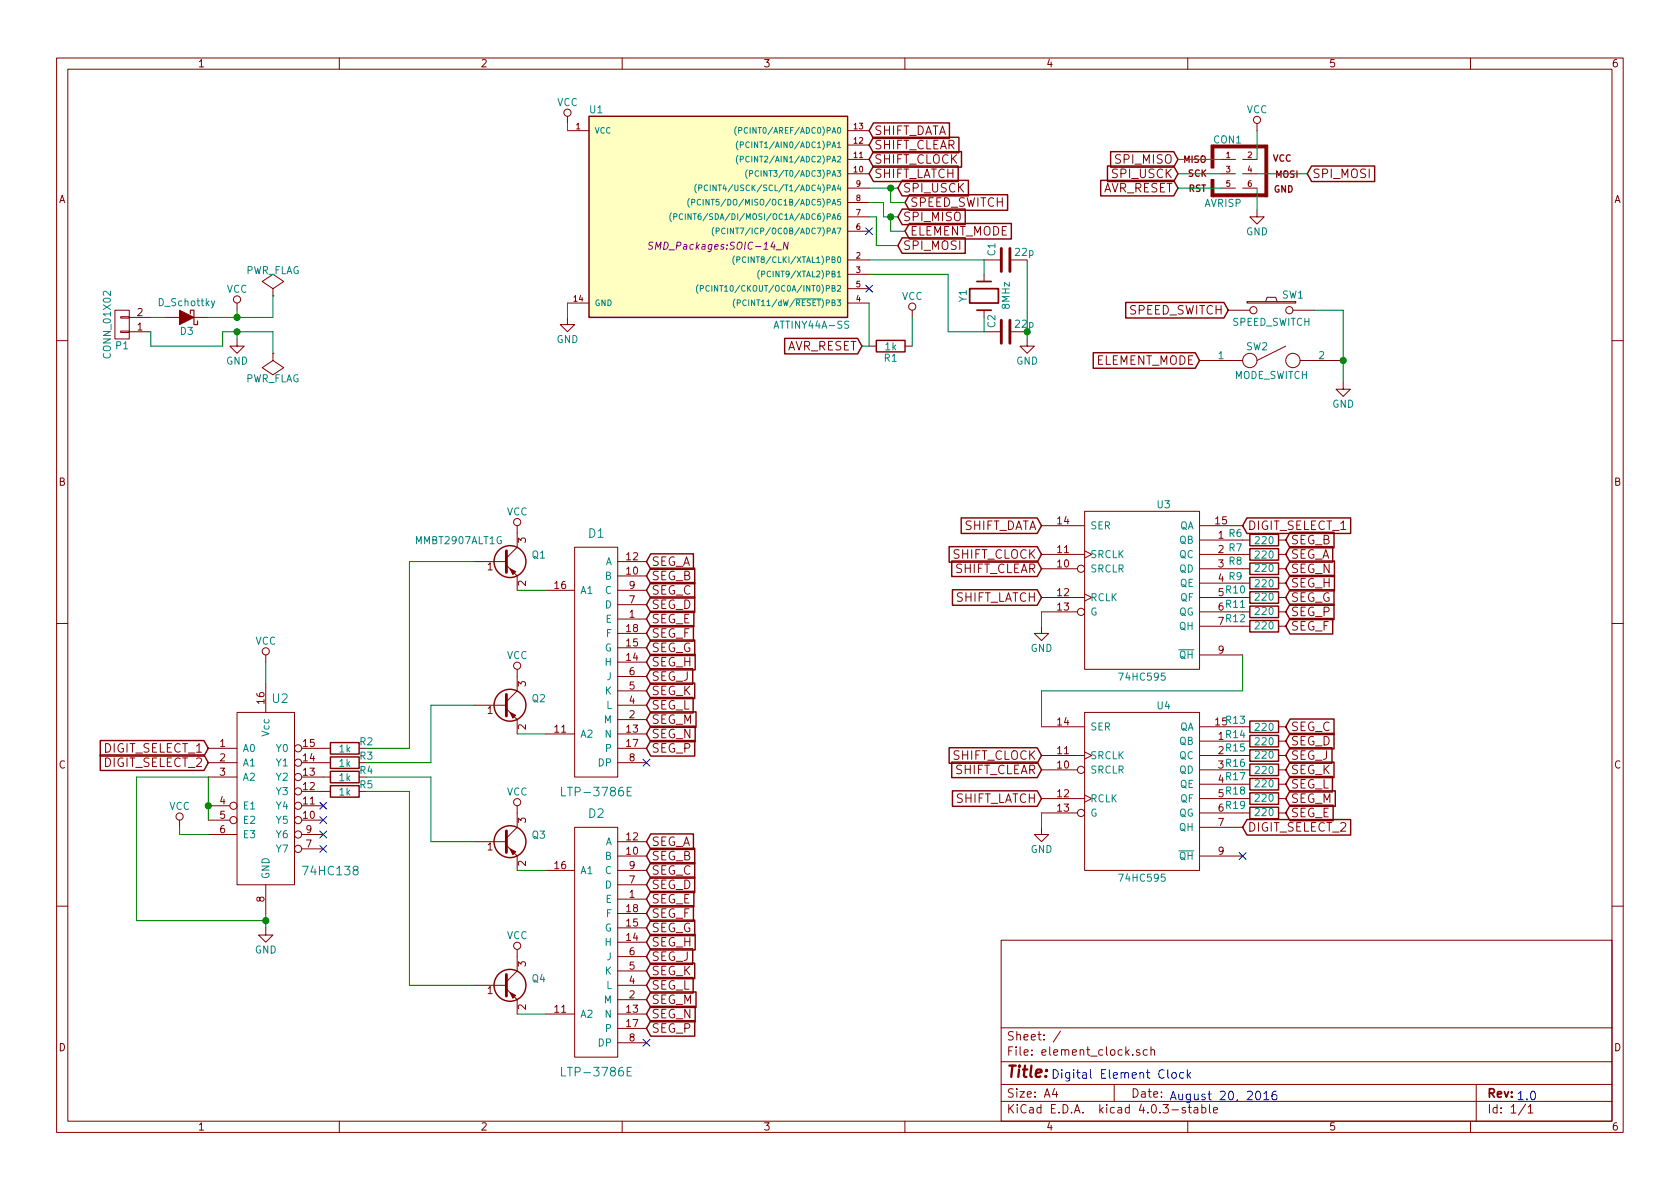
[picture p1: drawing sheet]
<svg xmlns="http://www.w3.org/2000/svg" width="297mm" height="210mm" viewBox="0 0 297 210" stroke-linecap="round" stroke-linejoin="round" font-family="sans-serif">
<g fill="none" stroke="#840000" stroke-width=".18">
<path d="M10 10.3h277v189.9h-277zM12 12.2h273v186.1h-273zM60 10.3v1.9M110 10.3v1.9M160 10.3v1.9M210 10.3v1.9M260 10.3v1.9M100.3 23.1h3.8M100.3 20.6v1.2M149.9 23.1h3.8M149.9 38.3h3.8M149.9 35.8h3.8"/>
<path d="M149.9 33.3h3.8M149.9 30.7h3.8M149.9 28.2h3.8M149.9 25.6h3.8M215.9 33.3h2.5M215.9 30.7h2.5M215.9 28.2h2.5M219.7 33.3h2.5M219.7 30.7h2.5M219.7 28.2h2.5M222.2 37.1v1.2h1.3l-1.3 1.3-1.2-1.3h1.2M222.2 21.8v1.3"/>
<path d="M20.3 54.9h2.6v5h-2.6zM21.3 56h1.6v.3h-1.6zM21.3 58.5h1.6v.3h-1.6zM22.9 58.7h3.8M22.9 56.1h3.8M29.2 56.1h2.5M34.3 56.1h2.5M41.9 59.9v1.3h1.3l-1.3 1.3-1.3-1.3h1.3M41.9 53.6v1.3M48.3 52.3h.1M48.3 51l1.9-1.2-1.9-1.3-1.9 1.3 1.9 1.2v1.3M100.3 56.1v1.3h1.3l-1.3 1.3-1.2-1.3h1.2"/>
<path d="M100.3 53.6h3.8M149.9 46h3.8M149.9 48.5h3.8M149.9 53.6h3.8M149.9 51h3.8M149.9 40.9h3.8M161.3 54.9v1.2M174 46h2.8M174 48.5v1.3M174 54.9v1.2M174 58.7h2.8M178.8 46h2.8"/>
<path d="M178.8 58.7h2.8M181.6 59.9v1.3h1.3l-1.3 1.3-1.3-1.3h1.3M217.2 54.9h3.8M220.5 53.3h8.6v.3h-8.6zM223.8 53.3l.2-.7h1.6l.2 .7M228.6 54.9h3.8M10 60.2h2M48.3 62.5h.1M48.3 62.5v1.2l1.9 1.3-1.9 1.3-1.9-1.3 1.9-1.3M153.7 61.2h1.2M160 61.2h1.3M212.1 63.7h7.6"/>
<path d="M227.3 61.2l-5.1 2.5M229.9 63.7h7.6M237.5 67.6v1.2h1.3l-1.3 1.3-1.3-1.3h1.3M285 60.2h2M83.8 99.3h5.7M89.5 99.9l1.9 1.9v2.6M91.4 93v3.8l-1.9 1.9M101.6 96.8h7.6v40.6h-7.6zM109.2 99.3h5.1M184.1 98h7.7M184.1 93h7.7M191.8 90.4h20.3v28h-20.3z"/>
<path d="M191.8 97.4l1.2 .6-1.2 .7M212.1 95.5h8.9M212.1 98h8.9M212.1 93h7.6M226.1 95.5h1.2M226.1 98h1.2M10 110.3h2M47 115.8v1.3M91.4 118.4v3.8l-1.9 1.9M96.5 104.4h5.1M109.2 109.5h5.1M109.2 119.6h5.1"/>
<path d="M109.2 106.9h5.1M109.2 104.4h5.1M109.2 101.8h5.1M109.2 117.1h5.1M109.2 114.5h5.1M109.2 112h5.1M184.1 110.7v1.3h1.3l-1.3 1.3-1.2-1.3h1.2M184.1 100.6h6.4M184.1 105.7h7.7M184.1 108.2h6.4M191.8 105l1.2 .7-1.2 .6M212.1 100.6h8.9"/>
<path d="M212.1 103.1h8.9M212.1 105.7h8.9M212.1 108.2h8.9M212.1 110.7h8.9M212.1 115.8h7.6M226.1 100.6h1.2M226.1 103.1h1.2M226.1 105.7h1.2M226.1 108.2h1.2M226.1 110.7h1.2M285 110.3h2M36.8 134.9h5.1"/>
<path d="M36.8 132.3h5.1M36.8 137.4h5.1M41.9 126h10.2v30.5h-10.2zM47 120.9v5.1M53.3 134.9h5.1M53.3 132.3h5.1M53.3 137.4h5.1M53.3 139.9h5.1M83.8 124.7h5.7M89.5 125.3l1.9 1.9v2.6M96.5 129.8h5.1M109.2 127.2h5.1"/>
<path d="M109.2 124.7h5.1M109.2 122.2h5.1M109.2 134.9h5.1M109.2 129.8h5.1M109.2 132.3h5.1M184.1 133.6h7.7M184.1 136.1h6.4M184.1 128.5h7.7M191.8 126h20.3v27.9h-20.3zM191.8 133l1.2 .6-1.2 .6M212.1 131.1h8.9M212.1 133.6h8.9"/>
<path d="M212.1 136.1h8.9M212.1 138.7h8.9M212.1 128.5h8.9M226.1 131.1h1.2M226.1 133.6h1.2M226.1 136.1h1.2M226.1 138.7h1.2M226.1 128.5h1.2M31.7 145v1.3M36.8 142.5h3.8M36.8 145h3.8M36.8 147.6h5.1"/>
<path d="M47 156.5v5M53.3 142.5h3.8M53.3 145h3.8M53.3 147.6h3.8M53.3 150.1h3.8M83.8 148.8h5.7M89.5 149.5l1.9 1.9v2.5M91.4 142.5v3.8l-1.9 1.9M96.5 153.9h5.1M101.6 146.3h7.6v40.6h-7.6zM109.2 151.4h5.1M109.2 159h5.1"/>
<path d="M109.2 156.5h5.1M109.2 153.9h5.1M109.2 148.8h5.1M184.1 146.3v1.3h1.3l-1.3 1.2-1.2-1.2h1.2M184.1 141.2h7.7M184.1 143.8h6.4M191.8 140.6l1.2 .6-1.2 .7M212.1 141.2h8.9M212.1 143.8h8.9M212.1 146.3h7.6M212.1 151.4h7.6M226.1 141.2h1.2"/>
<path d="M226.1 143.8h1.2M10 160.2h2M47 164.1v1.2h1.3l-1.3 1.3-1.3-1.3h1.3M83.8 174.2h5.7M89.5 174.9l1.9 1.9v2.5M91.4 167.9v3.8l-1.9 1.9M96.5 179.3h5.1M109.2 176.8h5.1M109.2 174.2h5.1M109.2 171.7h5.1M109.2 169.2h5.1M109.2 179.3h5.1"/>
<path d="M109.2 166.6h5.1M109.2 164.1h5.1M109.2 161.5h5.1M177 166.3h108v32h-108zM285 160.2h2M60 198.3v1.9M109.2 184.4h5.1M109.2 181.9h5.1M110 198.3v1.9M160 198.3v1.9M177 194.8h108M177 191.8h108"/>
<path d="M177 187.8h108M177 181.8h108M186.4 192.5l-.3 1h.9M186.8 193v1M187.5 182.3l-1.3 2M197 191.8v3M200.3 186.5v.1M201.5 185.7a.37 .37 0 0 0-.6 .1l.1 .2 .5 .2 .1 .1-.3 .3-.4-.1M202.8 185.7l-.4-.1-.3 .3 .1 .6 .2 .1 .4-.1M203.5 185.7l.2-.1 .4 .1v.9M203.5 185.1v1.5M209.6 195.9a.37 .37 0 0 0-.6 .1l.1 .3 .5 .1 .1 .1-.3 .3-.4-.1"/>
<path d="M210 198.3v1.9M210.1 195.8h.5M210.3 195.3v1.3l.3 .2M211.2 195.9h.5l.1 .9M211.8 196.2l-.5 .1-.2 .2 .2 .3 .5-.1M212.5 195.9l.4-.1 .3 .3-.1 .6h-.6M212.5 195.3v1.5M213.8 195.3v1.3l.2 .2M214.6 196.3l.7-.1-.1-.3-.4-.1-.2 .2v.7h.6M260 198.3v1.9M261 191.8v6.5M269.7 195.2l-1.2 2"/>
<path d="M270.2 195.8l.4-.5v1.5M270.2 196.8h.8"/>
<circle cx="100.3" cy="19.9" r=".63"/>
<circle cx="222.2" cy="21.2" r=".63"/>
<circle cx="41.9" cy="53" r=".63"/>
<circle cx="161.3" cy="54.2" r=".63"/>
<circle cx="221.6" cy="54.9" r=".63"/>
<circle cx="228" cy="54.9" r=".63"/>
<circle cx="221" cy="63.7" r="1.27"/>
<circle cx="228.6" cy="63.7" r="1.27"/>
<circle cx="91.4" cy="92.3" r=".63"/>
<circle cx="47" cy="115.2" r=".63"/>
<circle cx="91.4" cy="117.7" r=".63"/>
<circle cx="191.1" cy="108.2" r=".63"/>
<circle cx="191.1" cy="100.6" r=".63"/>
<circle cx="52.7" cy="134.9" r=".63"/>
<circle cx="52.7" cy="132.3" r=".63"/>
<circle cx="52.7" cy="139.9" r=".63"/>
<circle cx="52.7" cy="137.4" r=".63"/>
<circle cx="191.1" cy="136.1" r=".63"/>
<circle cx="31.7" cy="144.4" r=".63"/>
<circle cx="41.3" cy="142.5" r=".63"/>
<circle cx="41.3" cy="145" r=".63"/>
<circle cx="52.7" cy="145" r=".63"/>
<circle cx="52.7" cy="150.1" r=".63"/>
<circle cx="52.7" cy="147.6" r=".63"/>
<circle cx="52.7" cy="142.5" r=".63"/>
<circle cx="91.4" cy="141.9" r=".63"/>
<circle cx="191.1" cy="143.8" r=".63"/>
<circle cx="91.4" cy="167.3" r=".63"/>
</g>
<path d="M104.1 20.6h45.8v35.5h-45.8z" fill="#ffffc2" stroke="#ffffc2" stroke-width=".18"/>
<g fill="none" stroke="#840000" stroke-width=".25">
<path d="M104.1 20.6h45.8v35.5h-45.8zM154.4 21.7h13.5v2.8h-13.5l-.7-1.4zM154.4 24.3h15.1v2.7h-15.1l-.7-1.4zM154.4 26.8h15.6v2.8h-15.6l-.7-1.4zM154.4 29.4h15v2.7h-15l-.7-1.4zM159.5 37h11.2v2.7h-11.2l-.8-1.4zM159.5 31.9h11.7v2.7h-11.7l-.8-1.3zM160.8 34.4h17.4v2.8h-17.4l-.8-1.4zM160.8 39.5h18v2.8h-18l-.8-1.4zM194.6 31.9h12.9l.8 1.4-.8 1.3h-12.9zM195.8 29.4h11.7l.8 1.3-.8 1.4h-11.7zM196.4 26.8h11.1l.8 1.4-.8 1.4h-11.1z"/>
<path d="M231.9 29.4h11.2v2.7h-11.2l-.8-1.4zM138.7 59.8h12.9l.8 1.4-.8 1.4h-12.9zM159.5 42.1h11.2v2.7h-11.2l-.8-1.4zM199 53.5h17.4l.8 1.4-.8 1.3h-17.4zM154.9 60.2h5.1v2h-5.1zM193.3 62.4h18l.8 1.3-.8 1.4h-18zM115.1 97.9h7.5v2.8h-7.5l-.8-1.4zM167.8 96.7h15.6l.7 1.3-.7 1.4h-15.6zM168.3 99.2h15.1l.7 1.4-.7 1.3h-15.1zM170 91.6h13.4l.7 1.4-.7 1.3h-13.4zM220.5 91.6h18.3v2.7h-18.3l-.8-1.3zM221 94.5h5.1v2h-5.1z"/>
<path d="M221 97h5.1v2.1h-5.1zM221 99.6h5.1v2h-5.1zM228.1 94.1h7.8v2.8h-7.8l-.8-1.4zM228.1 96.7h7.5v2.7h-7.5l-.8-1.4zM228.1 99.2h7.8v2.7h-7.8l-.8-1.3zM115.1 100.5h7.7v2.7h-7.7l-.8-1.4zM115.1 103h7.7v2.8h-7.7l-.8-1.4zM115.1 105.6h7.7v2.7h-7.7l-.8-1.4zM115.1 108.1h7.6v2.7h-7.6l-.8-1.3zM115.1 110.6h7.5v2.8h-7.5l-.8-1.4zM115.1 113.2h7.7v2.7h-7.7l-.8-1.4zM115.1 115.7h7.8v2.8h-7.8l-.8-1.4z"/>
<path d="M115.1 118.3h7.4v2.7h-7.4l-.8-1.4zM168.4 104.3h15l.7 1.4-.7 1.3h-15zM221 104.6h5.1v2.1h-5.1zM221 102.1h5.1v2h-5.1zM221 107.2h5.1v2h-5.1zM221 109.7h5.1v2.1h-5.1zM228.1 101.7h7.8v2.8h-7.8l-.8-1.4zM228.1 104.3h7.8v2.7h-7.8l-.8-1.3zM228.1 106.8h7.8v2.8h-7.8l-.8-1.4zM228.1 109.4h7.5v2.7h-7.5l-.8-1.4zM17.7 131h18.4l.7 1.3-.7 1.4h-18.4zM17.7 133.5h18.4l.7 1.4-.7 1.3h-18.4z"/>
<path d="M58.4 131.3h5.1v2h-5.1zM58.4 133.9h5.1v2h-5.1zM58.4 136.4h5.1v2h-5.1zM58.4 138.9h5.1v2.1h-5.1zM115.1 120.8h7.7v2.7h-7.7l-.8-1.3zM115.1 123.3h7.5v2.8h-7.5l-.8-1.4zM115.1 125.9h8v2.7h-8l-.8-1.4zM115.1 128.4h7.8v2.8h-7.8l-.8-1.4zM115.1 131h7.7v2.7h-7.7l-.8-1.4zM167.8 132.2h15.6l.7 1.4-.7 1.4h-15.6zM168.3 134.8h15.1l.7 1.3-.7 1.4h-15.1zM168.4 139.8h15l.7 1.4-.7 1.4h-15z"/>
<path d="M221 127.5h5.1v2h-5.1zM221 137.7h5.1v2h-5.1zM221 130h5.1v2.1h-5.1zM221 132.6h5.1v2h-5.1zM221 135.1h5.1v2.1h-5.1zM228.1 127.1h7.8v2.8h-7.8l-.8-1.4zM228.1 129.7h7.8v2.7h-7.8l-.8-1.3zM228.1 132.2h7.4v2.8h-7.4l-.8-1.4zM228.1 134.8h7.8v2.7h-7.8l-.8-1.4zM228.1 137.3h7.5v2.7h-7.5l-.8-1.3zM228.1 139.8h8v2.8h-8l-.8-1.4zM115.1 147.5h7.5v2.7h-7.5l-.8-1.4z"/>
<path d="M115.1 150h7.7v2.7h-7.7l-.8-1.3zM115.1 152.5h7.7v2.8h-7.7l-.8-1.4zM115.1 155.1h7.7v2.7h-7.7l-.8-1.3zM115.1 157.6h7.6v2.8h-7.6l-.8-1.4zM220.5 144.9h18.3v2.8h-18.3l-.8-1.4zM221 140.2h5.1v2h-5.1zM221 142.7h5.1v2.1h-5.1zM228.1 142.4h7.6v2.7h-7.6l-.8-1.3zM115.1 160.2h7.5v2.7h-7.5l-.8-1.4zM115.1 162.7h7.7v2.7h-7.7l-.8-1.3zM115.1 165.2h7.8v2.8h-7.8l-.8-1.4zM115.1 167.8h7.4v2.7h-7.4l-.8-1.3z"/>
<path d="M115.1 170.3h7.7v2.8h-7.7l-.8-1.4zM115.1 172.9h7.5v2.7h-7.5l-.8-1.4zM115.1 175.4h8v2.7h-8l-.8-1.3zM115.1 177.9h7.8v2.8h-7.8l-.8-1.4zM115.1 180.5h7.7v2.7h-7.7l-.8-1.3z"/>
<circle cx="90.2" cy="99.3" r="2.82"/>
<circle cx="90.2" cy="124.7" r="2.82"/>
<circle cx="90.2" cy="148.8" r="2.82"/>
<circle cx="90.2" cy="174.2" r="2.82"/>
</g>
<g fill="none" stroke="#008484" stroke-width=".18">
<path d="M118.7 37.6a1.2 1.2 0 0 0 0 1.6M119.1 38.3h.5v-.5h-.5v1M120.7 37.9a.47 .47 0 0 0-.6 .3 .47 .47 0 0 0 .4 .6l.2-.1M121.2 37.8v1M121.9 35.1a1.2 1.2 0 0 0 0 1.5M122.2 37.8v1l-.6-1v1M122.3 35.8l.5-.1v-.4l-.5-.1v1.1M123.1 32.6a1.2 1.2 0 0 0 0 1.5M123.5 33.2h.5v-.4l-.5-.1v1M123.9 35.4a.47 .47 0 0 0-.7 .3 .47 .47 0 0 0 .5 .6l.2-.1M124.3 35.2v1.1M125.1 32.8a.47 .47 0 0 0-.6 .4 .47 .47 0 0 0 .4 .5l.2-.1"/>
<path d="M125.6 32.7v1M130.2 22.4a1.2 1.2 0 0 0 0 1.5M130.5 27.5a1.2 1.2 0 0 0 0 1.5M130.5 24.9a1.2 1.2 0 0 0 0 1.6M130.6 23.1l.5-.1v-.4l-.5-.1v1.1M130.9 28.2l.5-.1v-.4l-.5-.1v1M130.9 25.6h.5v-.5h-.5v1M132.1 30a1.2 1.2 0 0 0 0 1.6M132.5 27.7a.47 .47 0 0 0-.7 .4 .47 .47 0 0 0 .5 .5l.2-.1M132.5 25.2a.47 .47 0 0 0-.7 .3 .47 .47 0 0 0 .5 .6l.2-.1M132.5 30.7h.5v-.5h-.5v1M38 53.2l-.5 1.2-.1 .1"/>
<path d="M123.4 50.3a1.2 1.2 0 0 0 0 1.6M123.8 51h.5v-.5h-.5v1M125.4 50.6a.47 .47 0 0 0-.6 .3 .47 .47 0 0 0 .4 .6l.2-.1M126.2 40.2a1.2 1.2 0 0 0 0 1.5M126.6 40.9l.5-.1v-.4l-.5-.1v1M128.2 40.4a.47 .47 0 0 0-.7 .4 .47 .47 0 0 0 .5 .5l.2-.1M129.9 45.3a1.2 1.2 0 0 0 0 1.5M129.9 52.9a1.2 1.2 0 0 0 0 1.5M130.3 45.9h.5v-.4l-.5-.1v1M130.4 53.6l.4-.1v-.4l-.4-.1v1M134.3 47.8a1.2 1.2 0 0 0 0 1.5M134.7 48.5l.5-.1v-.4l-.5-.1v1.1"/>
<path d="M140.6 52.9h4.6M99.3 139.2v1.5h.7M110.9 139.9h.5M111.6 139.2h-.7v1.5h.7M99.3 188.7v1.6h.7M110.9 189.5h.5M111.6 188.7h-.7v1.6h.7"/>
</g>
<path d="M115.5 42.9h-.7v.4l.5 .2 .1 .3-.3 .3-.5-.1M139.4 42.8l-.2 1.3-.5-1.3-.2 1.3" fill="none" stroke="#840084" stroke-width=".18"/>
<path d="M171.4 51h5.1v2.6h-5.1zM172.7 54.9h2.6M172.7 49.8h2.6" fill="none" stroke="#840000" stroke-width=".3"/>
<path d="M177 43.9v4.1M177 56.6v4.1M178.6 43.9v4.1M178.6 56.6v4.1M89.5 97.4v3.8M89.5 122.8v3.8M89.5 146.9v3.8M89.5 172.3v3.8" fill="none" stroke="#840000" stroke-width=".51"/>
<g fill="none" stroke="#000084" stroke-width=".18">
<path d="M153.1 40.3l1.2 1.2M153.1 50.4l1.2 1.3M154.3 40.3l-1.2 1.2M154.3 50.4l-1.2 1.3M113.7 134.3l1.2 1.2M114.9 134.3l-1.2 1.2M56.5 149.5l1.3 1.2M56.5 147l1.3 1.2M56.5 144.4l1.3 1.2M56.5 141.9l1.3 1.2M57.8 147l-1.3 1.2M57.8 149.5l-1.3 1.2"/>
<path d="M57.8 144.4l-1.3 1.2M57.8 141.9l-1.3 1.2M219.1 150.8l1.2 1.2M220.3 150.8l-1.2 1.2M113.7 183.8l1.2 1.2M114.9 183.8l-1.2 1.2"/>
</g>
<g fill="#840000" stroke="#840000" stroke-width=".18">
<path d="M214.5 34.3h9.4v.5h-9.4z"/>
<path d="M214.5 25.6h9.1v.6h-9.1z"/>
<path d="M214.1 31.7h.5v3.1h-.5z"/>
<path d="M214.1 25.6h.5v4.1h-.5z"/>
<path d="M223.6 25.6h.6v9.2h-.6z"/>
<path d="M90.2 100.6l1 .5-.5 .5z"/>
<path d="M90.2 126l1 .5-.5 .5z"/>
<path d="M90.2 150.1l1 .5-.5 .5z"/>
<path d="M90.2 175.5l1 .5-.5 .5z"/>
<path d="M31.7 54.9l2.6 1.2-2.6 1.3z"/>
</g>
<path d="M186.2 189.1a.77 .77 0 0 1 .9 .8 .77 .77 0 0 1-.9 .8zM187.7 189.1v.2M187.7 189.7v1M189.1 189.7v1.2l-.3 .3-.3-.1M189.1 189.7a.48 .48 0 0 0-.6 .1v.7a.48 .48 0 0 0 .6 .1M206.9 194.5l.5-1.5 .5 1.5M207.1 194.1h.7M208.4 193.5v.8a.38 .38 0 0 0 .7 0M209.1 193.5v1M210.1 190.1l.4 .6M210.5 189.7l-.6 .5" fill="none" stroke="#0000c2" stroke-width=".18"/>
<path d="M33.7 55.5v-.6h.6v2.5h.6v-.6" fill="none" stroke="#840000" stroke-width=".2"/>
<g fill="none" stroke="#008400" stroke-width=".18">
<path d="M100.3 21.8v1.3M153.7 33.3h5M153.7 35.8h2.5v2.5h2.5M153.7 38.3h1.2v5.1h3.8M157.5 33.3v2.5h2.5M157.5 38.3v2.6h2.5M208.3 28.2h7.6M208.3 30.7h7.6M208.3 33.3h7.6M222.2 30.7h8.9M222.2 23.1v5.1M222.2 33.3v3.8"/>
<path d="M26.7 58.7v2.5h12.7v-2.5h8.9v3.8M26.7 56.1h2.5M41.9 54.9v1.2M41.9 58.7v1.2M48.3 52.3v3.8h-11.5M100.3 53.6v2.5M153.7 48.5h13.9v10.2h6.4v-2.6M153.7 46h20.3v2.5M153.7 53.6v7.6h-1.3M161.3 56.1v5.1M181.6 46v13.9M232.4 54.9h5.1v12.7"/>
<path d="M83.8 99.3h-11.4v33h-7.6M47 117.1v3.8M91.4 104.4h5.1M184.1 108.2v2.5M219.7 115.8v6.4h-35.6v6.3M64.8 139.9h7.6v34.3h11.4M64.8 137.4h11.4v11.4h7.6M83.8 124.7h-7.6v10.2h-11.4M91.4 129.8h5.1M31.7 146.3v1.3h5.1M36.8 145v-7.6h-12.7v25.4h22.9M91.4 153.9h5.1"/>
<path d="M184.1 143.8v2.5M47 161.5v2.6M91.4 179.3h5.1"/>
</g>
<g fill="#008400" stroke="#008400" stroke-width=".25">
<circle cx="41.9" cy="58.7" r=".51"/>
<circle cx="41.9" cy="56.1" r=".51"/>
<circle cx="237.5" cy="63.7" r=".51"/>
<circle cx="47" cy="162.8" r=".51"/>
<circle cx="181.6" cy="58.7" r=".51"/>
<circle cx="36.8" cy="142.5" r=".51"/>
<circle cx="157.5" cy="33.3" r=".51"/>
<circle cx="157.5" cy="38.3" r=".51"/>
</g>
<text font-size="2.8" fill="#840000" x="178" y="190.5">Title:</text>
<g font-size="2.1" fill="#840000">
<text x="154.6" y="23.9">SHIFT_DATA</text>
<text x="154.6" y="26.4">SHIFT_CLEAR</text>
<text x="154.6" y="29">SHIFT_CLOCK</text>
<text x="197.3" y="29">SPI_MISO</text>
<text x="154.6" y="31.5">SHIFT_LATCH</text>
<text x="159.7" y="34">SPI_USCK</text>
<text x="194.6" y="34">AVR_RESET</text>
<text x="196.7" y="31.5">SPI_USCK</text>
<text x="232.1" y="31.5">SPI_MOSI</text>
<text x="159.7" y="39.1">SPI_MISO</text>
<text x="160.9" y="36.6">SPEED_SWITCH</text>
<text x="160.9" y="41.7">ELEMENT_MODE</text>
<text x="159.7" y="44.2">SPI_MOSI</text>
<text x="199.5" y="55.6">SPEED_SWITCH</text>
<text x="138.8" y="62">AVR_RESET</text>
<text x="193.5" y="64.5">ELEMENT_MODE</text>
<text x="170" y="93.7">SHIFT_DATA</text>
<text x="220.6" y="93.7">DIGIT_SELECT_1</text>
<text x="115.2" y="100.1">SEG_A</text>
<text x="168.4" y="98.8">SHIFT_CLOCK</text>
<text x="168.6" y="101.3">SHIFT_CLEAR</text>
<text x="228.2" y="96.3">SEG_B</text>
<text x="228.2" y="98.8">SEG_A</text>
<text x="228.2" y="101.3">SEG_N</text>
<text x="115.2" y="102.6">SEG_B</text>
<text x="115.2" y="105.2">SEG_C</text>
<text x="115.2" y="107.7">SEG_D</text>
<text x="168.7" y="106.4">SHIFT_LATCH</text>
<text x="228.2" y="103.9">SEG_H</text>
<text x="228.2" y="106.4">SEG_G</text>
<text x="115.2" y="110.2">SEG_E</text>
<text x="115.2" y="112.8">SEG_F</text>
<text x="228.2" y="109">SEG_P</text>
<text x="228.2" y="111.5">SEG_F</text>
<text x="115.2" y="115.3">SEG_G</text>
<text x="115.2" y="117.9">SEG_H</text>
<text x="115.2" y="120.4">SEG_J</text>
<text x="115.2" y="122.9">SEG_K</text>
<text x="115.2" y="125.5">SEG_L</text>
<text x="115.2" y="128">SEG_M</text>
<text x="115.2" y="130.6">SEG_N</text>
<text x="228.2" y="129.3">SEG_C</text>
<text x="228.2" y="131.8">SEG_D</text>
<text x="18.3" y="133.1">DIGIT_SELECT_1</text>
<text x="18.3" y="135.6">DIGIT_SELECT_2</text>
<text x="115.2" y="133.1">SEG_P</text>
<text x="168.4" y="134.4">SHIFT_CLOCK</text>
<text x="168.6" y="136.9">SHIFT_CLEAR</text>
<text x="228.2" y="134.4">SEG_J</text>
<text x="228.2" y="136.9">SEG_K</text>
<text x="168.7" y="142">SHIFT_LATCH</text>
<text x="228.2" y="139.4">SEG_L</text>
<text x="228.2" y="142">SEG_M</text>
<text x="115.2" y="149.6">SEG_A</text>
<text x="220.6" y="147.1">DIGIT_SELECT_2</text>
<text x="228.2" y="144.5">SEG_E</text>
<text x="115.2" y="152.1">SEG_B</text>
<text x="115.2" y="154.7">SEG_C</text>
<text x="115.2" y="157.2">SEG_D</text>
<text x="115.2" y="159.8">SEG_E</text>
<text x="115.2" y="162.3">SEG_F</text>
<text x="115.2" y="164.8">SEG_G</text>
<text x="115.2" y="167.4">SEG_H</text>
<text x="115.2" y="169.9">SEG_J</text>
<text x="115.2" y="172.5">SEG_K</text>
<text x="115.2" y="175">SEG_L</text>
<text x="115.2" y="177.5">SEG_M</text>
<text x="115.2" y="180.1">SEG_N</text>
<text x="115.2" y="182.6">SEG_P</text>
<text x="178" y="184">Sheet: /</text>
<text x="178" y="186.7">File: element_clock.sch</text>
<text x="178" y="196.9">KiCad E.D.A. kicad 4.0.3-stable</text>
<text x="178" y="194.1">Size: A4</text>
<text x="200" y="194.1">Date:</text>
<text x="263" y="196.9">Id: 1/1</text>
</g>
<g font-size="2.1" fill="#008484">
<text x="104.1" y="95.1">D1</text>
<text x="48.2" y="124.3">U2</text>
<text x="100" y="140.8">LTP-3786E</text>
<text x="104.1" y="144.6">D2</text>
<text x="53.9" y="154.8">74HC138</text>
<text x="100" y="190.3">LTP-3786E</text>
</g>
<g font-size="2.1" fill="#0000c2">
<text x="189.1" y="190.7">Digital Element Clock</text>
<text x="209.9" y="194.6">August 20, 2016</text>
<text x="263" y="194.1">Rev: 1.0</text>
</g>
<g font-size="1.8" fill="#840000">
<text x="35" y="11.9">1</text>
<text x="85" y="11.9">2</text>
<text x="135" y="11.9">3</text>
<text x="185" y="11.9">4</text>
<text x="235" y="11.9">5</text>
<text x="285" y="11.9">6</text>
<text x="10.4" y="35.9">A</text>
<text x="285.4" y="35.9">A</text>
<text x="24.3" y="58.4">1</text>
<text x="24.3" y="55.9">2</text>
<text x="10.4" y="85.9">B</text>
<text x="285.4" y="85.9">B</text>
<text x="93" y="96" transform="rotate(-90 93 96)">3</text>
<text x="187" y="92.7">14</text>
<text x="214.9" y="92.7">15</text>
<text x="86.2" y="100.8">1</text>
<text x="110.8" y="101.6">10</text>
<text x="110.8" y="99.1">12</text>
<text x="187" y="100.3">10</text>
<text x="187" y="97.8">11</text>
<text x="215.4" y="100.3">3</text>
<text x="93" y="103.6" transform="rotate(-90 93 103.6)">2</text>
<text x="98.1" y="104.1">16</text>
<text x="111.3" y="106.7">7</text>
<text x="111.3" y="104.1">9</text>
<text x="187" y="105.4">12</text>
<text x="187" y="107.9">13</text>
<text x="215.4" y="105.4">5</text>
<text x="215.4" y="107.9">6</text>
<text x="110.8" y="111.8">18</text>
<text x="111.3" y="109.2">1</text>
<text x="215.4" y="110.5">7</text>
<text x="110.8" y="116.8">14</text>
<text x="110.8" y="114.3">15</text>
<text x="111.3" y="119.4">6</text>
<text x="215.4" y="115.6">9</text>
<text x="46.7" y="124.4" transform="rotate(-90 46.7 124.4)">16</text>
<text x="93" y="121.4" transform="rotate(-90 93 121.4)">3</text>
<text x="111.3" y="124.5">4</text>
<text x="111.3" y="121.9">5</text>
<text x="86.2" y="126.2">1</text>
<text x="93" y="129" transform="rotate(-90 93 129)">2</text>
<text x="98.1" y="129.5">11</text>
<text x="110.8" y="129.5">13</text>
<text x="111.3" y="127">2</text>
<text x="187" y="128.3">14</text>
<text x="10.4" y="135.9">C</text>
<text x="38.9" y="132.1">1</text>
<text x="38.9" y="134.6">2</text>
<text x="38.9" y="137.2">3</text>
<text x="53.6" y="137.2">13</text>
<text x="53.6" y="134.6">14</text>
<text x="53.6" y="132.1">15</text>
<text x="110.8" y="132.1">17</text>
<text x="111.3" y="134.6">8</text>
<text x="187" y="135.9">10</text>
<text x="187" y="133.3">11</text>
<text x="215.4" y="133.3">2</text>
<text x="285.4" y="135.9">C</text>
<text x="38.9" y="142.2">4</text>
<text x="53.6" y="142.2">11</text>
<text x="53.6" y="139.7">12</text>
<text x="187" y="141">12</text>
<text x="187" y="143.5">13</text>
<text x="215.4" y="138.4">4</text>
<text x="215.4" y="141">5</text>
<text x="215.4" y="143.5">6</text>
<text x="38.9" y="144.8">5</text>
<text x="38.9" y="147.3">6</text>
<text x="53.6" y="144.8">10</text>
<text x="54.1" y="149.9">7</text>
<text x="54.1" y="147.3">9</text>
<text x="93" y="145.5" transform="rotate(-90 93 145.5)">3</text>
<text x="110.8" y="148.6">12</text>
<text x="215.4" y="146">7</text>
<text x="86.2" y="150.4">1</text>
<text x="93" y="153.1" transform="rotate(-90 93 153.1)">2</text>
<text x="98.1" y="153.7">16</text>
<text x="110.8" y="151.1">10</text>
<text x="111.3" y="153.7">9</text>
<text x="215.4" y="151.1">9</text>
<text x="46.7" y="159.5" transform="rotate(-90 46.7 159.5)">8</text>
<text x="110.8" y="161.3">18</text>
<text x="111.3" y="158.7">1</text>
<text x="111.3" y="156.2">7</text>
<text x="110.8" y="166.4">14</text>
<text x="110.8" y="163.8">15</text>
<text x="93" y="170.9" transform="rotate(-90 93 170.9)">3</text>
<text x="111.3" y="174">4</text>
<text x="111.3" y="171.4">5</text>
<text x="111.3" y="168.9">6</text>
<text x="86.2" y="175.8">1</text>
<text x="93" y="178.5" transform="rotate(-90 93 178.5)">2</text>
<text x="98.1" y="179.1">11</text>
<text x="110.8" y="179.1">13</text>
<text x="111.3" y="176.5">2</text>
<text x="10.4" y="185.9">D</text>
<text x="110.8" y="181.6">17</text>
<text x="111.3" y="184.1">8</text>
<text x="285.4" y="185.9">D</text>
<text x="35" y="199.9">1</text>
<text x="85" y="199.9">2</text>
<text x="135" y="199.9">3</text>
<text x="185" y="199.9">4</text>
<text x="235" y="199.9">5</text>
<text x="285" y="199.9">6</text>
</g>
<g font-size="1.8" fill="#008484">
<text x="98.5" y="18.7">VCC</text>
<text x="104.3" y="20">U1</text>
<text x="220.4" y="20">VCC</text>
<text x="214.6" y="25.3">CON1</text>
<text x="213" y="36.6">AVRISP</text>
<text x="220.3" y="41.6">GND</text>
<text x="176" y="45.2" transform="rotate(-90 176 45.2)">C1</text>
<text x="179.6" y="45.2">22p</text>
<text x="40.1" y="51.8">VCC</text>
<text x="43.3" y="48.5">PWR_FLAG</text>
<text x="159.4" y="53">VCC</text>
<text x="170.9" y="53.4" transform="rotate(-90 170.9 53.4)">Y1</text>
<text x="226.7" y="52.8">SW1</text>
<text x="28.1" y="54.1">D_Schottky</text>
<text x="31.9" y="59.2">D3</text>
<text x="137.2" y="58.1">ATTINY44A-SS</text>
<text x="176" y="57.9" transform="rotate(-90 176 57.9)">C2</text>
<text x="178.5" y="54.6" transform="rotate(-90 178.5 54.6)">8MHz</text>
<text x="179.6" y="57.9">22p</text>
<text x="217.8" y="57.6">SPEED_SWITCH</text>
<text x="19.6" y="63" transform="rotate(-90 19.6 63)">CONN_01X02</text>
<text x="20.5" y="61.7">P1</text>
<text x="40" y="64.5">GND</text>
<text x="98.4" y="60.6">GND</text>
<text x="156.4" y="64">R1</text>
<text x="156.5" y="61.9">1k</text>
<text x="179.7" y="64.5">GND</text>
<text x="215.4" y="63.5">1</text>
<text x="220.3" y="61.9">SW2</text>
<text x="233.2" y="63.5">2</text>
<text x="43.3" y="67.6">PWR_FLAG</text>
<text x="218.2" y="67">MODE_SWITCH</text>
<text x="235.5" y="72.1">GND</text>
<text x="204.6" y="89.9">U3</text>
<text x="89.6" y="91.1">VCC</text>
<text x="192.8" y="93.6">SER</text>
<text x="208.4" y="93.6">QA</text>
<text x="215.4" y="95.2">1 R6</text>
<text x="73.6" y="96.2">MMBT2907ALT1G</text>
<text x="94.1" y="98.7">Q1</text>
<text x="106.9" y="99.9">A</text>
<text x="192.8" y="101.2">SRCLR</text>
<text x="192.8" y="98.7">SRCLK</text>
<text x="208.4" y="96.1">QB</text>
<text x="208.4" y="98.7">QC</text>
<text x="208.4" y="101.2">QD</text>
<text x="215.4" y="97.8">2 R7</text>
<text x="217.3" y="99.8">R8</text>
<text x="222" y="96.2">220</text>
<text x="222" y="98.7">220</text>
<text x="222" y="101.1">220</text>
<text x="102.6" y="105">A1</text>
<text x="106.9" y="107.6">D</text>
<text x="106.9" y="105">C</text>
<text x="106.9" y="102.5">B</text>
<text x="192.8" y="106.3">RCLK</text>
<text x="208.5" y="103.8">QE</text>
<text x="208.6" y="106.3">QF</text>
<text x="215.4" y="102.9">4 R9</text>
<text x="216.8" y="104.9">R10</text>
<text x="216.8" y="107.5">R11</text>
<text x="222" y="106.2">220</text>
<text x="222" y="103.8">220</text>
<text x="45.1" y="114">VCC</text>
<text x="107" y="110.1">E</text>
<text x="107.1" y="112.6">F</text>
<text x="192.8" y="108.8">G</text>
<text x="208.3" y="108.8">QG</text>
<text x="208.4" y="111.4">QH</text>
<text x="216.8" y="110">R12</text>
<text x="222" y="108.7">220</text>
<text x="222" y="111.3">220</text>
<text x="89.6" y="116.5">VCC</text>
<text x="106.8" y="115.2">G</text>
<text x="106.9" y="117.7">H</text>
<text x="182.2" y="115.3">GND</text>
<text x="208.4" y="116.5">QH</text>
<text x="94.1" y="124.1">Q2</text>
<text x="106.9" y="122.8">K</text>
<text x="107.1" y="125.3">L</text>
<text x="107.2" y="120.3">J</text>
<text x="198.2" y="120.3">74HC595</text>
<text x="204.6" y="125.4">U4</text>
<text x="47.6" y="130.1" transform="rotate(-90 47.6 130.1)">Vcc</text>
<text x="63.7" y="131.8">R2</text>
<text x="102.6" y="130.4">A2</text>
<text x="106.7" y="127.9">M</text>
<text x="106.9" y="130.4">N</text>
<text x="192.8" y="129.2">SER</text>
<text x="208.4" y="131.7">QB</text>
<text x="208.4" y="129.2">QA</text>
<text x="214.9" y="128.3">15R13</text>
<text x="215.4" y="130.8">1 R14</text>
<text x="222" y="129.2">220</text>
<text x="222" y="131.8">220</text>
<text x="42.9" y="133">A0</text>
<text x="42.9" y="135.5">A1</text>
<text x="48.9" y="135.5">Y1</text>
<text x="48.9" y="133">Y0</text>
<text x="60" y="133">1k</text>
<text x="60" y="135.6">1k</text>
<text x="63.7" y="134.3">R3</text>
<text x="63.7" y="136.8">R4</text>
<text x="105.7" y="135.5">DP</text>
<text x="107" y="133">P</text>
<text x="192.8" y="136.8">SRCLR</text>
<text x="192.8" y="134.2">SRCLK</text>
<text x="208.4" y="134.2">QC</text>
<text x="208.4" y="136.8">QD</text>
<text x="215.4" y="135.9">3 R16</text>
<text x="216.8" y="137.9">R17</text>
<text x="216.8" y="132.9">R15</text>
<text x="222" y="134.1">220</text>
<text x="222" y="136.8">220</text>
<text x="29.9" y="143.2">VCC</text>
<text x="42.9" y="138">A2</text>
<text x="42.9" y="143.1">E1</text>
<text x="48.9" y="143.1">Y4</text>
<text x="48.9" y="140.6">Y3</text>
<text x="48.9" y="138">Y2</text>
<text x="60" y="138.1">1k</text>
<text x="60" y="140.7">1k</text>
<text x="63.7" y="139.4">R5</text>
<text x="89.6" y="140.7">VCC</text>
<text x="192.8" y="141.9">RCLK</text>
<text x="208.5" y="139.3">QE</text>
<text x="208.6" y="141.9">QF</text>
<text x="216.8" y="140.5">R18</text>
<text x="216.8" y="143">R19</text>
<text x="222" y="139.2">220</text>
<text x="222" y="141.8">220</text>
<text x="42.9" y="145.7">E2</text>
<text x="42.9" y="148.2">E3</text>
<text x="48.9" y="148.2">Y6</text>
<text x="48.9" y="145.7">Y5</text>
<text x="94.1" y="148.3">Q3</text>
<text x="106.9" y="149.5">A</text>
<text x="192.8" y="144.4">G</text>
<text x="208.3" y="144.4">QG</text>
<text x="208.4" y="146.9">QH</text>
<text x="222" y="144.3">220</text>
<text x="47.6" y="155.4" transform="rotate(-90 47.6 155.4)">GND</text>
<text x="48.9" y="150.7">Y7</text>
<text x="102.6" y="154.6">A1</text>
<text x="106.9" y="154.6">C</text>
<text x="106.9" y="152">B</text>
<text x="182.2" y="150.8">GND</text>
<text x="198.2" y="155.9">74HC595</text>
<text x="208.4" y="152">QH</text>
<text x="106.9" y="157.1">D</text>
<text x="107" y="159.6">E</text>
<text x="89.6" y="166.1">VCC</text>
<text x="106.8" y="164.7">G</text>
<text x="106.9" y="167.3">H</text>
<text x="107.1" y="162.2">F</text>
<text x="45" y="168.6">GND</text>
<text x="94.1" y="173.7">Q4</text>
<text x="106.9" y="172.3">K</text>
<text x="107.2" y="169.8">J</text>
<text x="102.6" y="180">A2</text>
<text x="106.7" y="177.4">M</text>
<text x="106.9" y="180">N</text>
<text x="107.1" y="174.9">L</text>
<text x="105.7" y="185">DP</text>
<text x="107" y="182.5">P</text>
</g>
<text font-size="1.8" fill="#840084" x="115.6" y="44.1">SMD_Packages:SOIC-14_N</text>
<g font-size="1.6" fill="#840000">
<text x="209.2" y="28.8">MISO</text>
<text x="225" y="28.6">VCC</text>
<text x="210" y="31.2">SCK</text>
<text x="210.1" y="33.9">RST</text>
<text x="225.2" y="34">GND</text>
<text x="225.5" y="31.4">MOSI</text>
</g>
<g font-size="1.4" fill="#840000">
<text x="101.9" y="22.9">1</text>
<text x="151" y="22.9">13</text>
<text x="151" y="27.9">11</text>
<text x="151" y="25.4">12</text>
<text x="216.8" y="27.9">1</text>
<text x="220.6" y="27.9">2</text>
<text x="151" y="30.5">10</text>
<text x="151.4" y="35.6">8</text>
<text x="151.4" y="33">9</text>
<text x="216.8" y="30.5">3</text>
<text x="216.8" y="33">5</text>
<text x="220.6" y="30.5">4</text>
<text x="220.6" y="33">6</text>
<text x="151.4" y="40.6">6</text>
<text x="151.4" y="38.1">7</text>
<text x="151.4" y="45.7">2</text>
<text x="101.4" y="53.3">14</text>
<text x="151.4" y="48.3">3</text>
<text x="151.4" y="53.3">4</text>
<text x="151.4" y="50.8">5</text>
</g>
<g font-size="1.4" fill="#008484">
<text x="105.2" y="23.6">VCC</text>
<text x="131.6" y="23.6">(PCINT0/AREF/ADC0)PA0</text>
<text x="132.3" y="28.7">(PCINT2/AIN1/ADC2)PA2</text>
<text x="132.3" y="26.2">(PCINT1/AIN0/ADC1)PA1</text>
<text x="126.2" y="33.8">(PCINT4/USCK/SCL/T1/ADC4)PA4</text>
<text x="133.8" y="31.2">(PCINT3/T0/ADC3)PA3</text>
<text x="122.4" y="38.9">(PCINT6/SDA/DI/MOSI/OC1A/ADC6)PA6</text>
<text x="125" y="36.3">(PCINT5/DO/MISO/OC1B/ADC5)PA5</text>
<text x="128.8" y="41.4">(PCINT7/ICP/OC0B/ADC7)PA7</text>
<text x="131.5" y="46.5">(PCINT8/CLKI/XTAL1)PB0</text>
<text x="126.1" y="51.6">(PCINT10/CKOUT/OC0A/INT0)PB2</text>
<text x="135.3" y="49">(PCINT9/XTAL2)PB1</text>
<text x="105.2" y="54.1">GND</text>
<text x="131.6" y="54.1">(PCINT11/dW/RESET)PB3</text>
</g>
</svg>
